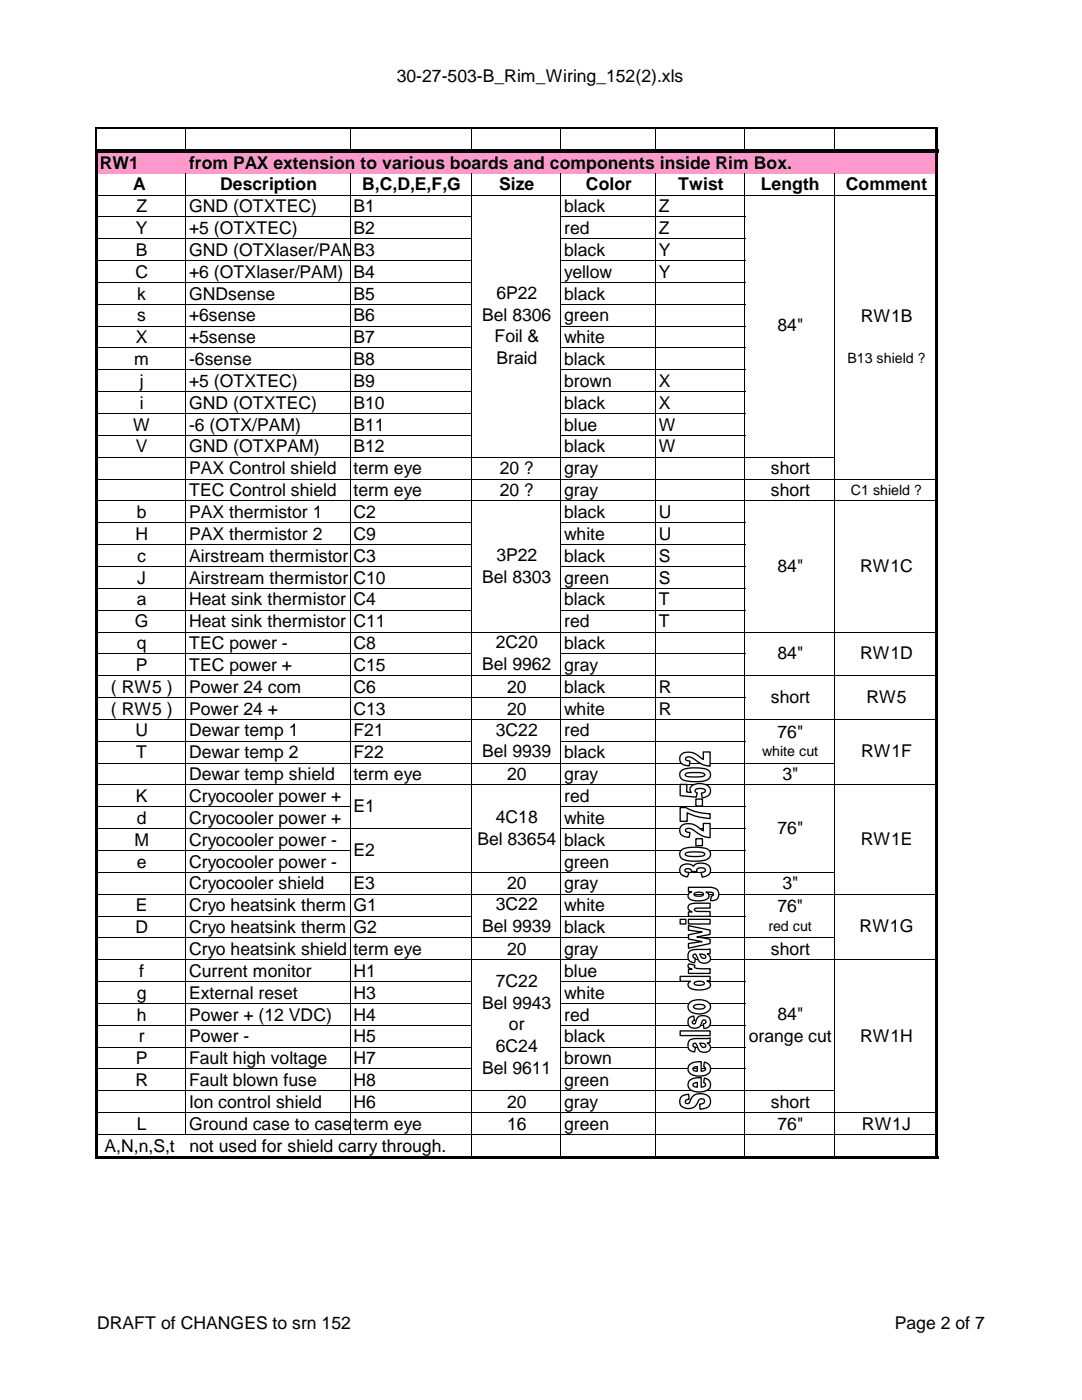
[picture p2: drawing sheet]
<svg xmlns="http://www.w3.org/2000/svg" width="216mm" height="279mm" viewBox="0 0 216 279" stroke-linecap="round" stroke-linejoin="round" font-family="sans-serif">
<path d="M19.4 30.2h167.5v4.4h-167.5z" fill="#f9c"/>
<g fill="none" stroke="#000" stroke-width=".2">
<path d="M19.5 29.8v201.4M19.6 38.9h167.1M37.1 25.7v4.1M37.1 34.6v191.8M69.9 25.7v4.1M69.9 34.6v191.8M94.1 25.7v4.1M94.1 34.6v196.1M111.9 25.7v4.1M111.9 34.6v196.1M130.8 25.7v4.1M130.8 34.6v196.1"/>
<path d="M148.7 25.7v4.1M148.7 34.6v196.1M166.5 25.7v4.1M166.5 34.6v196.1M19.6 43.3h74.5M19.6 47.6h74.5M19.6 52h74.5M19.6 56.4h74.5M111.9 43.3h36.8M111.9 47.6h36.8M111.9 52h36.8M111.9 56.4h36.8"/>
<path d="M19.6 60.7h74.5M19.6 65.1h74.5M19.6 69.4h74.5M19.6 73.8h74.5M19.6 78.2h74.5M111.9 60.7h36.8M111.9 65.1h36.8M111.9 69.4h36.8M111.9 73.8h36.8M111.9 78.2h36.8M19.6 82.5h74.5M19.6 86.9h74.5"/>
<path d="M19.6 91.2h146.9M19.6 95.6h167.1M19.6 100h167.1M111.9 82.5h36.8M111.9 86.9h36.8M19.6 104.3h74.5M19.6 108.7h74.5M19.6 113.1h74.5M19.6 117.4h74.5M111.9 104.3h36.8M111.9 108.7h36.8M111.9 113.1h36.8"/>
<path d="M111.9 117.4h36.8M19.6 121.8h74.5M19.6 130.5h74.5M19.6 126.1h167.1M19.6 134.9h167.1M19.6 139.2h129.1M111.9 121.8h36.8M111.9 130.5h36.8M19.6 147.9h74.5M19.6 143.6h167.1M19.6 152.3h146.9M19.6 156.7h167.1"/>
<path d="M111.9 147.9h36.8M19.6 161h50.3M19.6 165.4h74.5M19.6 169.7h50.3M19.6 174.1h146.9M19.6 178.5h167.1M111.9 161h36.8M111.9 165.4h36.8M111.9 169.7h36.8M19.6 182.8h74.5M19.6 195.9h74.5M19.6 187.2h146.9"/>
<path d="M19.6 191.5h167.1M111.9 182.8h36.8M111.9 195.9h36.8M19.6 200.3h74.5M19.6 204.6h74.5M19.6 209h74.5M19.6 213.3h74.5M19.6 217.7h146.9M111.9 200.3h36.8M111.9 204.6h36.8M111.9 209h36.8M111.9 213.3h36.8"/>
<path d="M19.6 222.1h167.1M19.6 226.4h167.1"/>
</g>
<path d="M19.6 29.8h167.6v.7h-167.6zM19.6 230.7h167.6v.5h-167.6zM186.7 25.7h.5v205.5h-.5z" fill="#000"/>
<g fill="#fff">
<path d="M136.1 218.8l1.3-.4 .1 1h-.2a.46 .46 0 0 0-.5 .5 .46 .46 0 0 0 .4 .4 .46 .46 0 0 0 .5-.5 2.26 2.26 0 0 1 1.8-1.5 2.26 2.26 0 0 1 2.2 .9 1.51 1.51 0 0 1-1.6 2.1l-.4 .1-.1-1.1h.3a.54 .54 0 0 0 .7-.3 .54 .54 0 0 0-.4-.7 .94 .94 0 0 0-1.1 1 2.03 2.03 0 0 1-3.4 .1v-.9z" fill-rule="evenodd"/>
<path d="M137.5 215.7a3.5 3.5 0 0 1 2.4-.6v1.9a.55 .55 0 0 0 .7-.1 .55 .55 0 0 0 .1-.7l-.3-.1 .1-1a1.34 1.34 0 0 1 1.3 1.4 1.34 1.34 0 0 1-1.3 1.3 3.1 3.1 0 0 1-3.1-.7l-.1-.6zM138.3 216.3l.1 .5 .7 .2v-1z" fill-rule="evenodd"/>
<path d="M137.5 212.5a3.5 3.5 0 0 1 2.4-.6v1.9a.55 .55 0 0 0 .7-.1 .55 .55 0 0 0 .1-.6l-.3-.2 .1-.9a1.38 1.38 0 0 1 1.3 1.5 1.38 1.38 0 0 1-1.6 1.2 2.57 2.57 0 0 1-2.9-1v-.7zM138.3 213.2l.1 .4 .7 .2v-.9z" fill-rule="evenodd"/>
<path d="M137.6 207.7a4.1 4.1 0 0 1 2.8-.4l1.3-.2v.9l-.6 .2a.98 .98 0 0 1 .6 1.2 .98 .98 0 0 1-1.2 .6 1.37 1.37 0 0 1-1.4-1.3l-.3-.5h-.2a.4 .4 0 0 0-.3 .5 .4 .4 0 0 0 .5 .3l-.2 .9a1.35 1.35 0 0 1-1.3-.8 1.35 1.35 0 0 1 .3-1.4zM139.6 208.2a.84 .84 0 0 0 1.1 .8 .53 .53 0 0 0 0-.6 .53 .53 0 0 0-.6-.2z" fill-rule="evenodd"/>
<path d="M135.7 205.7h6v1h-6z" fill-rule="evenodd"/>
<path d="M137.5 203.2l.9-.4 .2 .9h-.2a.33 .33 0 0 0-.2 .5 .33 .33 0 0 0 .6-.1 1.53 1.53 0 0 1 1.3-1.4 1.53 1.53 0 0 1 1.6 1 1.23 1.23 0 0 1-1.2 1.6l-.2-1a.41 .41 0 0 0 .6-.2 .41 .41 0 0 0-.2-.5 .41 .41 0 0 0-.6 .2 1.46 1.46 0 0 1-1.2 1.4 1.46 1.46 0 0 1-1.6-.9z" fill-rule="evenodd"/>
<path d="M137.7 200a3.3 3.3 0 0 1 3.9 .3 1.26 1.26 0 0 1-.9 1.9 3.1 3.1 0 0 1-3.3-.7 1.19 1.19 0 0 1 .3-1.5zM138.5 200.7l-.1 .2a1.64 1.64 0 0 0 2.3 0 1.45 1.45 0 0 0-1.8-.4z" fill-rule="evenodd"/>
<path d="M135.7 194.9h6v.8h-.6a.79 .79 0 0 1 .7 .8 .79 .79 0 0 1-.7 .8 4 4 0 0 1-3.7-.3 .74 .74 0 0 1 .4-1.2h-2.1zM138.6 196l-.1 .3a1.55 1.55 0 0 0 2 0 1.54 1.54 0 0 0-1.9-.3z" fill-rule="evenodd"/>
<path d="M137.5 192.4l1.2 .3-.1 .2a1.62 1.62 0 0 0 1.7 .4h1.4v1h-4.3v-.9h.7l-.8-.4v-.4z" fill-rule="evenodd"/>
<path d="M137.6 189.9a3.9 3.9 0 0 1 2.8-.4l1.3-.1v.9l-.6 .1a.98 .98 0 0 1 .6 1.2 .98 .98 0 0 1-1.2 .6 1.37 1.37 0 0 1-1.4-1.3l-.3-.5-.4 .1-.1 .3a.5 .5 0 0 0 .5 .5l-.2 .9a1.34 1.34 0 0 1-1.3-.8 1.34 1.34 0 0 1 .3-1.5zM139.6 190.4a.79 .79 0 0 0 1.2 .7 .93 .93 0 0 0-1.2-.7z" fill-rule="evenodd"/>
<path d="M137.4 184.7l4.3 .9v.9l-2.6 .5 2.6 .5v.8l-4.3 .9v-.9l2.7-.4-2.7-.5v-.8l2.7-.6-2.7-.4z" fill-rule="evenodd"/>
<path d="M135.7 183.5h1.2v.9h-1.2zM137.4 183.5h4.3v.9h-4.3z" fill-rule="evenodd"/>
<path d="M137.5 180.7a4.9 4.9 0 0 1 3.1-.4h1.1v.9h-.5a5.4 5.4 0 0 0-2.6 .2v.3l.4 .2h2.7v1h-4.3v-.9h.7a.86 .86 0 0 1-.6-1.3z" fill-rule="evenodd"/>
<path d="M137.4 177.1h4.2a1.55 1.55 0 0 1 1.8 1.1 1.29 1.29 0 0 1-1.6 1.5l.1-.9 .5-.2a.55 .55 0 0 0-.3-.5 .55 .55 0 0 0-.6 0h-.6a.77 .77 0 0 1 .6 .8 .77 .77 0 0 1-.7 .7 4.3 4.3 0 0 1-3.3-.3 .81 .81 0 0 1-.2-.8 .81 .81 0 0 1 .7-.5h-.6zM138.5 178.3v.2a1.21 1.21 0 0 0 1.5 .3l.4-.4a1.4 1.4 0 0 0-1.9-.1z" fill-rule="evenodd"/>
<path d="M135.9 172.9a1.93 1.93 0 0 1 2.5 0 2.21 2.21 0 0 1 3.3 .2 1.42 1.42 0 0 1-1.6 1.9l-.2-.9h.3a.46 .46 0 0 0 .6-.5 .46 .46 0 0 0-.7-.4l-.9 .1-.2 .4 .1 .2h-1.2a.67 .67 0 0 0-.5-.6 .67 .67 0 0 0-.7 .4l.1 .3 .7 .1-.3 .9a1.35 1.35 0 0 1-1.4-.6 1.35 1.35 0 0 1 .1-1.5z" fill-rule="evenodd"/>
<path d="M135.8 169.9a2.96 2.96 0 0 1 2.5-.8 4.5 4.5 0 0 1 3.3 .7 1.31 1.31 0 0 1-1.3 1.9l-.3 .1a6.7 6.7 0 0 1-4-.5 1.23 1.23 0 0 1-.2-1.4zM136.8 170.3v.3a5.6 5.6 0 0 0 3.8 0 .82 .82 0 0 0-1.2-.6 4.7 4.7 0 0 0-2.6 .3z" fill-rule="evenodd"/>
<path d="M138.9 167.4h1.3v1.4h-1.3z" fill-rule="evenodd"/>
<path d="M136 164.8a3.1 3.1 0 0 1 4 .8l.3 .2v-1.5h1.4v2.9a6.9 6.9 0 0 1-3.7-1.8 .83 .83 0 0 0-1.2 .3l.1 .3 .8 .2-.2 .9a1.53 1.53 0 0 1-1.8-1.7z" fill-rule="evenodd"/>
<path d="M135.7 161.2h.3a4.6 4.6 0 0 1 2.4 .7l1.8 .4 1.5 .1v1l-1.1-.2a10.5 10.5 0 0 1-3.5-1v1.7h-1.4z" fill-rule="evenodd"/>
<path d="M138.9 159.5h1.3v1.4h-1.3z" fill-rule="evenodd"/>
<path d="M135.7 156.5h1.3v1.6l.9 .1a.94 .94 0 0 1-.2-1 .94 .94 0 0 1 .8-.6 2.93 2.93 0 0 1 3.1 .6 1.44 1.44 0 0 1-1.5 2l-.1-.9 .2-.1a.43 .43 0 0 0 .6-.3 .43 .43 0 0 0-.5-.5 1.25 1.25 0 0 0-1.6 .4l.4 .5-.2 .8-3.2-.3z" fill-rule="evenodd"/>
<path d="M135.9 153.9l.1-.1a6.6 6.6 0 0 1 5.3-.1 1.19 1.19 0 0 1 .4 1.3 1.19 1.19 0 0 1-1.1 .8l-.9 .2a7.5 7.5 0 0 1-3.7-.5 1.15 1.15 0 0 1-.1-1.6zM136.8 154.5v.3a6.5 6.5 0 0 0 3.7 .1l.1-.1a.63 .63 0 0 0-.9-.6h-.3a4.9 4.9 0 0 0-2.6 .3z" fill-rule="evenodd"/>
<path d="M136 150.5a3.1 3.1 0 0 1 4 .8l.3 .3v-1.5h1.4v2.8a6.9 6.9 0 0 1-3.7-1.7 .83 .83 0 0 0-1.2 .2l.1 .3 .8 .2-.2 .9a1.53 1.53 0 0 1-1.8-1.6z" fill-rule="evenodd"/>
</g>
<g fill="none" stroke="#000" stroke-width=".26">
<path d="M135.7 156.5h1.3v1.6l.9 .1a.94 .94 0 0 1-.2-1 .94 .94 0 0 1 .8-.6 2.93 2.93 0 0 1 3.1 .6 1.44 1.44 0 0 1-1.5 2l-.1-.9 .2-.1a.43 .43 0 0 0 .6-.3 .43 .43 0 0 0-.5-.5 1.25 1.25 0 0 0-1.6 .4l.4 .5-.2 .8-3.2-.3zM135.9 153.9l.1-.1a6.6 6.6 0 0 1 5.3-.1 1.19 1.19 0 0 1 .4 1.3 1.19 1.19 0 0 1-1.1 .8l-.9 .2a7.5 7.5 0 0 1-3.7-.5 1.15 1.15 0 0 1-.1-1.6zM136 150.5a3.1 3.1 0 0 1 4 .8l.3 .3v-1.5h1.4v2.8a6.9 6.9 0 0 1-3.7-1.7 .83 .83 0 0 0-1.2 .2l.1 .3 .8 .2-.2 .9a1.53 1.53 0 0 1-1.8-1.6zM136.8 154.5a5.2 5.2 0 0 1 2.9-.3l.6 .1a.29 .29 0 0 1 .3 .2 .29 .29 0 0 1-.1 .4l-.9 .1a5.2 5.2 0 0 1-2.8-.2zM138.9 159.5h1.3v1.4h-1.3zM135.7 161.2h.3a4.6 4.6 0 0 1 2.4 .7l1.8 .4 1.5 .1v1l-1.1-.2a10.5 10.5 0 0 1-3.5-1v1.7h-1.4zM135.8 169.9a2.96 2.96 0 0 1 2.5-.8 4.5 4.5 0 0 1 3.3 .7 1.31 1.31 0 0 1-1.3 1.9l-.3 .1a6.7 6.7 0 0 1-4-.5 1.23 1.23 0 0 1-.2-1.4zM135.9 172.9a1.93 1.93 0 0 1 2.5 0 2.21 2.21 0 0 1 3.3 .2 1.42 1.42 0 0 1-1.6 1.9l-.2-.9h.3a.46 .46 0 0 0 .6-.5 .46 .46 0 0 0-.7-.4l-.9 .1-.2 .4 .1 .2h-1.2a.67 .67 0 0 0-.5-.6 .67 .67 0 0 0-.7 .4l.1 .3 .7 .1-.3 .9a1.35 1.35 0 0 1-1.4-.6 1.35 1.35 0 0 1 .1-1.5zM136 164.8a3.1 3.1 0 0 1 4 .8l.3 .2v-1.5h1.4v2.9a6.9 6.9 0 0 1-3.7-1.8 .83 .83 0 0 0-1.2 .3l.1 .3 .8 .2-.2 .9a1.53 1.53 0 0 1-1.8-1.7zM136.8 170.3a6.6 6.6 0 0 1 3.7-.1l.1 .4a5.6 5.6 0 0 1-3.8 0zM137.4 177.1h4.2a1.55 1.55 0 0 1 1.8 1.1 1.29 1.29 0 0 1-1.6 1.5l.1-.9 .5-.2a.55 .55 0 0 0-.3-.5 .55 .55 0 0 0-.6 0h-.6a.77 .77 0 0 1 .6 .8 .77 .77 0 0 1-.7 .7 4.3 4.3 0 0 1-3.3-.3 .81 .81 0 0 1-.2-.8 .81 .81 0 0 1 .7-.5h-.6zM138.5 178.3a1.49 1.49 0 0 1 1.9 .1 .99 .99 0 0 1-1.3 .4 .53 .53 0 0 1-.6-.3z"/>
<path d="M138.9 167.4h1.3v1.4h-1.3zM135.7 194.9h6v.8h-.6a.79 .79 0 0 1 .7 .8 .79 .79 0 0 1-.7 .8 4 4 0 0 1-3.7-.3 .74 .74 0 0 1 .4-1.2h-2.1zM135.7 183.5h1.2v.9h-1.2zM137.4 184.7l4.3 .9v.9l-2.6 .5 2.6 .5v.8l-4.3 .9v-.9l2.7-.4-2.7-.5v-.8l2.7-.6-2.7-.4zM137.4 183.5h4.3v.9h-4.3zM137.5 180.7a4.9 4.9 0 0 1 3.1-.4h1.1v.9h-.5a5.4 5.4 0 0 0-2.6 .2v.3l.4 .2h2.7v1h-4.3v-.9h.7a.86 .86 0 0 1-.6-1.3zM137.5 192.4l1.2 .3-.1 .2a1.62 1.62 0 0 0 1.7 .4h1.4v1h-4.3v-.9h.7l-.8-.4v-.4zM137.6 189.9a3.9 3.9 0 0 1 2.8-.4l1.3-.1v.9l-.6 .1a.98 .98 0 0 1 .6 1.2 .98 .98 0 0 1-1.2 .6 1.37 1.37 0 0 1-1.4-1.3l-.3-.5-.4 .1-.1 .3a.5 .5 0 0 0 .5 .5l-.2 .9a1.34 1.34 0 0 1-1.3-.8 1.34 1.34 0 0 1 .3-1.5zM138.6 196a2.09 2.09 0 0 1 1.9 .1v.2a1.55 1.55 0 0 1-2 0zM139.6 190.4a.93 .93 0 0 1 1.2 .7 .69 .69 0 0 1-.7 .1 .69 .69 0 0 1-.4-.6zM135.7 205.7h6v1h-6zM136.1 218.8l1.3-.4 .1 1h-.2a.46 .46 0 0 0-.5 .5 .46 .46 0 0 0 .4 .4 .46 .46 0 0 0 .5-.5 2.26 2.26 0 0 1 1.8-1.5 2.26 2.26 0 0 1 2.2 .9 1.51 1.51 0 0 1-1.6 2.1l-.4 .1-.1-1.1h.3a.54 .54 0 0 0 .7-.3 .54 .54 0 0 0-.4-.7 .94 .94 0 0 0-1.1 1 2.03 2.03 0 0 1-3.4 .1v-.9z"/>
<path d="M137.5 203.2l.9-.4 .2 .9h-.2a.33 .33 0 0 0-.2 .5 .33 .33 0 0 0 .6-.1 1.53 1.53 0 0 1 1.3-1.4 1.53 1.53 0 0 1 1.6 1 1.23 1.23 0 0 1-1.2 1.6l-.2-1a.41 .41 0 0 0 .6-.2 .41 .41 0 0 0-.2-.5 .41 .41 0 0 0-.6 .2 1.46 1.46 0 0 1-1.2 1.4 1.46 1.46 0 0 1-1.6-.9zM137.5 215.7a3.5 3.5 0 0 1 2.4-.6v1.9a.55 .55 0 0 0 .7-.1 .55 .55 0 0 0 .1-.7l-.3-.1 .1-1a1.34 1.34 0 0 1 1.3 1.4 1.34 1.34 0 0 1-1.3 1.3 3.1 3.1 0 0 1-3.1-.7l-.1-.6zM137.5 212.5a3.5 3.5 0 0 1 2.4-.6v1.9a.55 .55 0 0 0 .7-.1 .55 .55 0 0 0 .1-.6l-.3-.2 .1-.9a1.38 1.38 0 0 1 1.3 1.5 1.38 1.38 0 0 1-1.6 1.2 2.57 2.57 0 0 1-2.9-1v-.7zM137.6 207.7a4.1 4.1 0 0 1 2.8-.4l1.3-.2v.9l-.6 .2a.98 .98 0 0 1 .6 1.2 .98 .98 0 0 1-1.2 .6 1.37 1.37 0 0 1-1.4-1.3l-.3-.5h-.2a.4 .4 0 0 0-.3 .5 .4 .4 0 0 0 .5 .3l-.2 .9a1.35 1.35 0 0 1-1.3-.8 1.35 1.35 0 0 1 .3-1.4zM137.7 200a3.3 3.3 0 0 1 3.9 .3 1.26 1.26 0 0 1-.9 1.9 3.1 3.1 0 0 1-3.3-.7 1.19 1.19 0 0 1 .3-1.5zM138.3 216.3l.8-.3v1l-.7-.2zM138.3 213.2l.8-.3v.9l-.7-.2zM138.5 200.7a2.14 2.14 0 0 1 2.1 .1l.1 .1a1.64 1.64 0 0 1-2.3 0zM139.6 208.2a.87 .87 0 0 1 1.2 .7 .69 .69 0 0 1-.7 0 .69 .69 0 0 1-.4-.6z"/>
</g>
<path d="M19 25.6h168.2M19.2 25.4v205.8M187 25.4v205.8M19 231h168.2" fill="none" stroke="#000" stroke-width=".34"/>
<g font-size="3.5">
<text x="79.2" y="16.3">30-27-503-B_Rim_Wiring_152(2).xls</text>
<text x="19.9" y="33.7">RW1</text>
<text x="37.7" y="33.7">from PAX extension to various boards and components inside Rim Box.</text>
<text x="26.6" y="38">A</text>
<text x="43.9" y="38">Description</text>
<text x="72.3" y="38">B,C,D,E,F,G</text>
<text x="99.6" y="38">Size</text>
<text x="116.9" y="38">Color</text>
<text x="135.3" y="38">Twist</text>
<text x="151.8" y="38">Length</text>
<text x="168.8" y="38">Comment</text>
<text x="27.1" y="46.7">Y</text>
<text x="27.2" y="42.3">Z</text>
<text x="37.7" y="46.7">+5 (OTXTEC)</text>
<text x="37.7" y="42.3">GND (OTXTEC)</text>
<text x="70.5" y="46.7">B2</text>
<text x="70.5" y="42.3">B1</text>
<text x="112.6" y="46.7">red</text>
<text x="112.6" y="42.3">black</text>
<text x="131.5" y="46.7">Z</text>
<text x="131.5" y="42.3">Z</text>
<text x="27.1" y="51.1">B</text>
<text x="37.7" y="51.1">GND (OTXlaser/PAM)</text>
<text x="70.5" y="51.1">B3</text>
<text x="112.6" y="51.1">black</text>
<text x="131.5" y="51.1">Y</text>
<text x="27" y="55.4">C</text>
<text x="27.4" y="59.8">k</text>
<text x="37.7" y="59.8">GNDsense</text>
<text x="37.7" y="55.4">+6 (OTXlaser/PAM) B4</text>
<text x="70.5" y="59.8">B5</text>
<text x="99.1" y="59.6">6P22</text>
<text x="112.6" y="59.8">black</text>
<text x="112.6" y="55.4">yellow</text>
<text x="131.5" y="55.4">Y</text>
<text x="27.4" y="64.1">s</text>
<text x="37.7" y="64.1">+6sense</text>
<text x="70.5" y="64.1">B6</text>
<text x="96.2" y="64">Bel 8306</text>
<text x="112.6" y="64.1">green</text>
<text x="171.7" y="64.3">RW1B</text>
<text x="27.1" y="68.5">X</text>
<text x="37.7" y="68.5">+5sense</text>
<text x="70.5" y="68.5">B7</text>
<text x="98.7" y="68.3">Foil &amp;</text>
<text x="112.6" y="68.5">white</text>
<text x="155.2" y="66.1">84&quot;</text>
<text x="26.8" y="72.9">m</text>
<text x="27.9" y="77.2">j</text>
<text x="37.7" y="77.2">+5 (OTXTEC)</text>
<text x="37.7" y="72.9">-6sense</text>
<text x="70.5" y="72.9">B8</text>
<text x="70.5" y="77.2">B9</text>
<text x="99.1" y="72.7">Braid</text>
<text x="112.6" y="72.9">black</text>
<text x="112.6" y="77.2">brown</text>
<text x="131.5" y="77.2">X</text>
<text x="27.9" y="81.6">i</text>
<text x="37.7" y="81.6">GND (OTXTEC)</text>
<text x="70.5" y="81.6">B10</text>
<text x="112.6" y="81.6">black</text>
<text x="131.5" y="81.6">X</text>
<text x="26.5" y="85.9">W</text>
<text x="37.7" y="85.9">-6 (OTX/PAM)</text>
<text x="70.5" y="85.9">B11</text>
<text x="112.6" y="85.9">blue</text>
<text x="131.5" y="85.9">W</text>
<text x="27.1" y="90.3">V</text>
<text x="37.7" y="90.3">GND (OTXPAM)</text>
<text x="37.7" y="94.7">PAX Control shield</text>
<text x="70.5" y="94.7">term eye</text>
<text x="70.5" y="90.3">B12</text>
<text x="99.7" y="94.7">20 ?</text>
<text x="112.6" y="94.7">gray</text>
<text x="112.6" y="90.3">black</text>
<text x="131.5" y="90.3">W</text>
<text x="153.8" y="94.7">short</text>
<text x="37.7" y="99">TEC Control shield</text>
<text x="70.5" y="99">term eye</text>
<text x="99.7" y="99">20 ?</text>
<text x="112.6" y="99">gray</text>
<text x="153.8" y="99">short</text>
<text x="27" y="107.7">H</text>
<text x="27.3" y="103.4">b</text>
<text x="37.7" y="103.4">PAX thermistor 1</text>
<text x="37.7" y="107.7">PAX thermistor 2</text>
<text x="70.5" y="103.4">C2</text>
<text x="70.5" y="107.7">C9</text>
<text x="112.6" y="103.4">black</text>
<text x="112.6" y="107.7">white</text>
<text x="131.5" y="103.4">U</text>
<text x="131.5" y="107.7">U</text>
<text x="27.4" y="112.1">c</text>
<text x="37.7" y="112.1">Airstream thermistor 1</text>
<text x="70.5" y="112.1">C3</text>
<text x="99.1" y="111.9">3P22</text>
<text x="112.6" y="112.1">black</text>
<text x="131.5" y="112.1">S</text>
<text x="27.4" y="116.5">J</text>
<text x="37.7" y="116.5">Airstream thermistor 2</text>
<text x="70.5" y="116.5">C10</text>
<text x="96.2" y="116.3">Bel 8303</text>
<text x="112.6" y="116.5">green</text>
<text x="131.5" y="116.5">S</text>
<text x="155.2" y="114.1">84&quot;</text>
<text x="171.6" y="114.1">RW1C</text>
<text x="26.9" y="125.2">G</text>
<text x="27.3" y="120.8">a</text>
<text x="37.7" y="120.8">Heat sink thermistor 1C4</text>
<text x="37.7" y="125.2">Heat sink thermistor 2C11</text>
<text x="112.6" y="125.2">red</text>
<text x="112.6" y="120.8">black</text>
<text x="131.5" y="125.2">T</text>
<text x="131.5" y="120.8">T</text>
<text x="27.3" y="129.5">q</text>
<text x="37.7" y="129.5">TEC power -</text>
<text x="70.5" y="129.5">C8</text>
<text x="98.9" y="129.4">2C20</text>
<text x="112.6" y="129.5">black</text>
<text x="155.2" y="131.5">84&quot;</text>
<text x="171.6" y="131.5">RW1D</text>
<text x="27.1" y="133.9">P</text>
<text x="37.7" y="133.9">TEC power +</text>
<text x="70.5" y="133.9">C15</text>
<text x="96.2" y="133.7">Bel 9962</text>
<text x="112.6" y="133.9">gray</text>
<text x="22.1" y="138.3">( RW5 )</text>
<text x="22.1" y="142.6">( RW5 )</text>
<text x="37.7" y="138.3">Power 24 com</text>
<text x="37.7" y="142.6">Power 24 +</text>
<text x="70.5" y="138.3">C6</text>
<text x="70.5" y="142.6">C13</text>
<text x="101.2" y="142.6">20</text>
<text x="101.2" y="138.3">20</text>
<text x="112.6" y="142.6">white</text>
<text x="112.6" y="138.3">black</text>
<text x="131.5" y="138.3">R</text>
<text x="131.5" y="142.6">R</text>
<text x="153.8" y="140.3">short</text>
<text x="172.9" y="140.3">RW5</text>
<text x="27" y="147">U</text>
<text x="37.7" y="147">Dewar temp 1</text>
<text x="70.5" y="147">F21</text>
<text x="98.9" y="146.8">3C22</text>
<text x="112.6" y="147">red</text>
<text x="155.2" y="147.2">76&quot;</text>
<text x="27.2" y="151.3">T</text>
<text x="37.7" y="151.3">Dewar temp 2</text>
<text x="37.7" y="155.7">Dewar temp shield</text>
<text x="70.5" y="151.3">F22</text>
<text x="70.5" y="155.7">term eye</text>
<text x="96.2" y="151.2">Bel 9939</text>
<text x="101.2" y="155.7">20</text>
<text x="112.6" y="155.7">gray</text>
<text x="112.6" y="151.3">black</text>
<text x="156.1" y="155.7">3&quot;</text>
<text x="171.8" y="151.2">RW1F</text>
<text x="27.1" y="160.1">K</text>
<text x="37.7" y="160.1">Cryocooler power +</text>
<text x="112.6" y="160.1">red</text>
<text x="27.3" y="164.4">d</text>
<text x="37.7" y="164.4">Cryocooler power +</text>
<text x="70.5" y="162.1">E1</text>
<text x="98.9" y="164.3">4C18</text>
<text x="112.6" y="164.4">white</text>
<text x="155.2" y="166.4">76&quot;</text>
<text x="26.8" y="168.8">M</text>
<text x="27.3" y="173.1">e</text>
<text x="37.7" y="168.8">Cryocooler power -</text>
<text x="37.7" y="173.1">Cryocooler power -</text>
<text x="70.5" y="170.8">E2</text>
<text x="95.2" y="168.6">Bel 83654</text>
<text x="112.6" y="168.8">black</text>
<text x="112.6" y="173.1">green</text>
<text x="171.7" y="168.6">RW1E</text>
<text x="37.7" y="177.5">Cryocooler shield</text>
<text x="70.5" y="177.5">E3</text>
<text x="101.2" y="177.5">20</text>
<text x="112.6" y="177.5">gray</text>
<text x="156.1" y="177.5">3&quot;</text>
<text x="27.1" y="181.9">E</text>
<text x="37.7" y="181.9">Cryo heatsink therm 2G1</text>
<text x="98.9" y="181.7">3C22</text>
<text x="112.6" y="181.9">white</text>
<text x="155.1" y="182.1">76&quot;</text>
<text x="27" y="186.2">D</text>
<text x="37.7" y="186.2">Cryo heatsink therm 1G2</text>
<text x="37.7" y="190.6">Cryo heatsink shield term eye</text>
<text x="96.2" y="186.1">Bel 9939</text>
<text x="101.2" y="190.6">20</text>
<text x="112.6" y="186.2">black</text>
<text x="112.6" y="190.6">gray</text>
<text x="153.8" y="190.6">short</text>
<text x="171.5" y="186.1">RW1G</text>
<text x="27.8" y="194.9">f</text>
<text x="37.7" y="194.9">Current monitor</text>
<text x="70.5" y="194.9">H1</text>
<text x="98.9" y="196.9">7C22</text>
<text x="112.6" y="194.9">blue</text>
<text x="27.3" y="199.3">g</text>
<text x="27.3" y="203.7">h</text>
<text x="37.7" y="199.3">External reset</text>
<text x="37.7" y="203.7">Power + (12 VDC)</text>
<text x="70.5" y="203.7">H4</text>
<text x="70.5" y="199.3">H3</text>
<text x="96.2" y="201.3">Bel 9943</text>
<text x="112.6" y="203.7">red</text>
<text x="112.6" y="199.3">white</text>
<text x="155.2" y="203.5">84&quot;</text>
<text x="27.7" y="208">r</text>
<text x="37.7" y="208">Power -</text>
<text x="70.5" y="208">H5</text>
<text x="101.6" y="205.7">or</text>
<text x="112.6" y="208">black</text>
<text x="149.4" y="207.9">orange cut</text>
<text x="171.6" y="207.9">RW1H</text>
<text x="27.1" y="212.4">P</text>
<text x="37.7" y="212.4">Fault high voltage</text>
<text x="70.5" y="212.4">H7</text>
<text x="96.2" y="214.4">Bel 9611</text>
<text x="98.9" y="210">6C24</text>
<text x="112.6" y="212.4">brown</text>
<text x="27" y="216.7">R</text>
<text x="37.7" y="221.1">Ion control shield</text>
<text x="37.7" y="216.7">Fault blown fuse</text>
<text x="70.5" y="221.1">H6</text>
<text x="70.5" y="216.7">H8</text>
<text x="101.2" y="221.1">20</text>
<text x="112.6" y="221.1">gray</text>
<text x="112.6" y="216.7">green</text>
<text x="153.8" y="221.1">short</text>
<text x="27.3" y="225.5">L</text>
<text x="37.7" y="225.5">Ground case to case</text>
<text x="70.5" y="225.5">term eye</text>
<text x="101.2" y="225.5">16</text>
<text x="112.6" y="225.5">green</text>
<text x="155.2" y="225.5">76&quot;</text>
<text x="172" y="225.5">RW1J</text>
<text x="20.9" y="230">A,N,n,S,t</text>
<text x="37.8" y="230">not used for shield carry through.</text>
<text x="19.4" y="265.3">DRAFT of CHANGES to srn 152</text>
<text x="178.6" y="265.3">Page 2 of 7</text>
</g>
<g font-size="2.8">
<text x="169.1" y="72.4">B13 shield ?</text>
<text x="169.8" y="98.8">C1 shield ?</text>
<text x="152.1" y="150.9">white cut</text>
<text x="153.3" y="185.8">red cut</text>
</g>
</svg>
